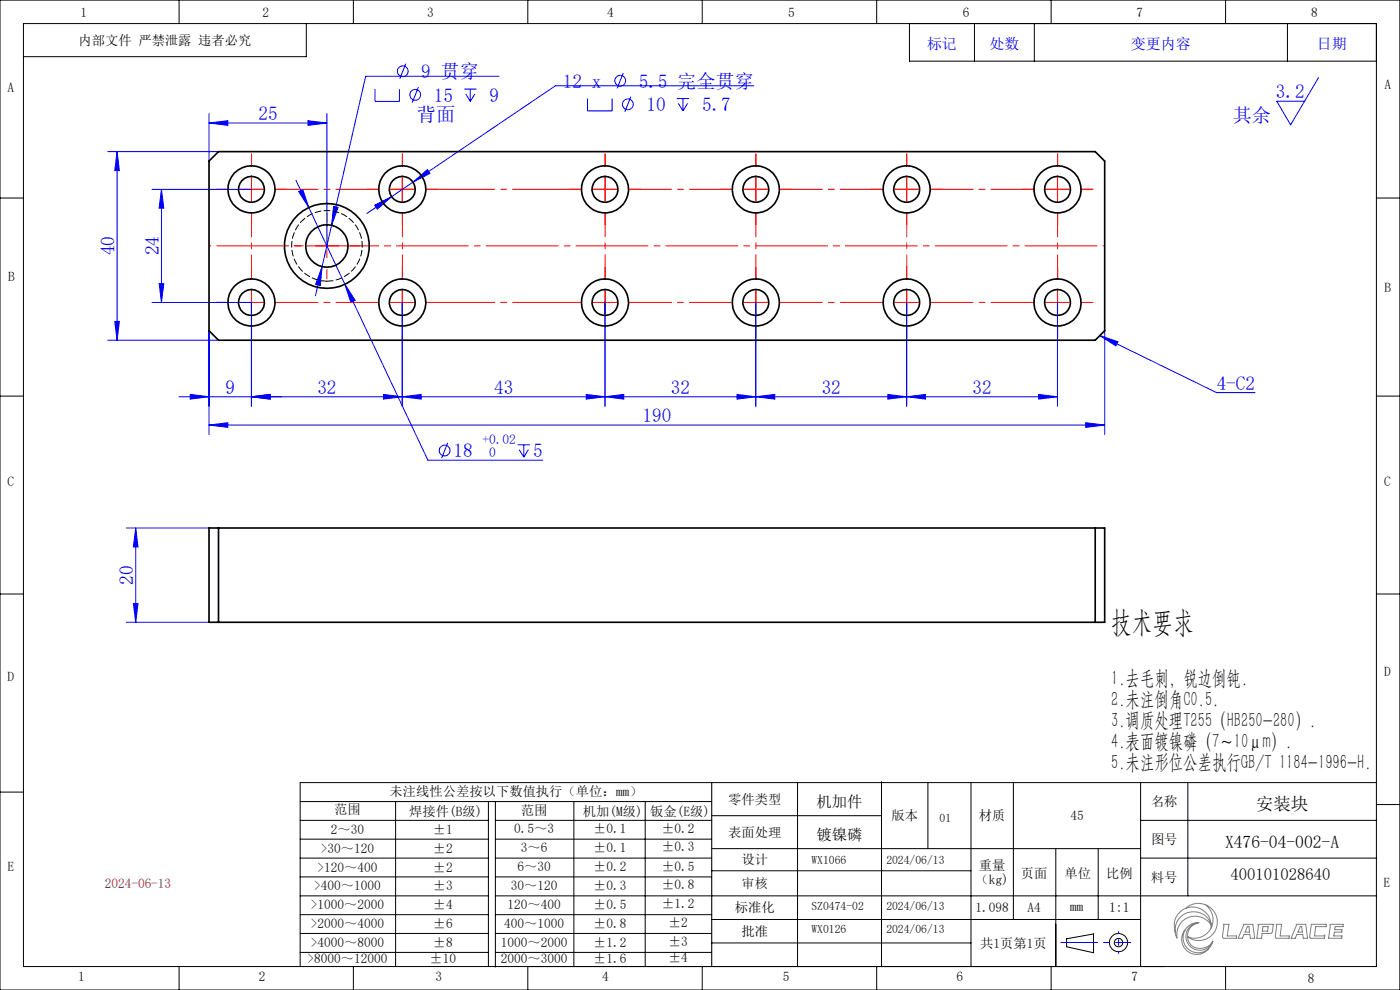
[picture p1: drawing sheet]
<svg xmlns="http://www.w3.org/2000/svg" width="297mm" height="210mm" viewBox="0 0 297 210" stroke-linecap="round" stroke-linejoin="round" font-family="sans-serif">
<g fill="none" stroke="#00f" stroke-width=".21">
<path d="M79.6 18.9v2.6h5.1v-2.6M86.1 13.5l-1.3 3.2M88.8 18.5l-1.3 3.3M98.5 18.9h2.6M98.8 19.9l1 1.6M99.8 18.9v2.6M100.8 19.9l-1 1.6M105.9 16.2h-28.3l-10.7 46.6M132.2 15.5l-1.3 3.3M159.9 18.2h-42.1l-30.2 20.4M279.7 16.5l-5.9 10-2.9-5h5.9M22.9 32.2h23.5"/>
<path d="M24.8 32.2v40M24.8 32.2l.5 4h-1zM44.3 26.1l4-.5v1zM44.3 24.1v10.1M44.3 26.1h25.1M62.8 38.3l2.7 5.7M65.3 25.6l4.1 .5-4.1 .5zM69.4 24.1v28.1M87.6 38.6l3.1-2.6 .5 .8zM87.6 38.6l-9.8 6.7M124.6 20.9v2.6h5.3v-2.6M133.8 20.5l-1.3 3.3"/>
<path d="M143.6 20.9h2.6M143.9 21.9l1 1.6M144.9 20.9v2.6M145.9 21.9l-1 1.6M32.2 40.2h21.1M34.3 40.2l.4 4h-.9zM34.3 40.2v24M63.4 40.6l.8-.4 1.3 3.8zM65.5 44l7.7 16.3M68.3 56.5l-.4 4.1-.9-.2zM70.8 43.8l.9 .2-1.4 3.8zM79.5 43.5l3.6-1.8-3.1 2.7z"/>
<path d="M22.9 72.2h23.5M24.3 68.2h1l-.5 4zM32.2 64.2h21.1v22M33.8 60.2h.9l-.4 4zM44.3 70.2v22M73.2 60.3l2.2 3.4-1 .4zM73.2 60.3l17.6 37.3h24.3M85.3 64.2v22M128.3 64.2v22M160.3 64.2v22M192.3 64.2v22M224.3 64.2v22"/>
<path d="M233.3 71.2l3.9 1.3-.5 .9zM233.3 71.2l24.8 12.1h8.1M234.4 70.2v22M38 84.2h186.3M40.4 83.7l3.9 .5-3.9 .5zM44.3 90.2l4-.5v1zM44.3 90.2h190.1M53.3 84.2l4-.5v1zM81.4 83.7l3.9 .5-3.9 .5zM85.3 84.2l4.1-.5v1zM95 93.9l-1.3 3.3M109.8 94.4h2.6"/>
<path d="M110.1 95.4l1 1.6M111.1 94.4v2.6M112.1 95.4l-1 1.6M124.4 83.7l3.9 .5-3.9 .5zM128.3 84.2l4-.5v1zM156.4 83.7l3.9 .5-3.9 .5zM160.3 84.2l4.1-.5v1zM188.3 83.7l4 .5-4 .5zM192.3 84.2l4.1-.5v1zM220.3 83.7l4 .5-4 .5zM230.3 89.7l4.1 .5-4.1 .5zM26.8 112h17.5"/>
<path d="M28.8 112l.5 4h-1zM28.8 112v20M26.8 132h17.5M28.3 128h1l-.5 4z"/>
<circle cx="85.4" cy="15.1" r="1.14"/>
<circle cx="131.6" cy="17.1" r="1.15"/>
<circle cx="88.1" cy="20.1" r="1.14"/>
<circle cx="133.2" cy="22.1" r="1.15"/>
<circle cx="94.3" cy="95.6" r="1.14"/>
</g>
<g fill="none" stroke="#000" stroke-width=".21">
<path d="M0 0h297v210h-297zM5 5h287v200h-287zM38 0v5M65 5v7h-60M75 0v5M112 0v5M149 0v5M186 0v5M192.9 5v8h99.1M206.7 5v8M219.4 5v8M223 0v5"/>
<path d="M260 0v5M273.1 5v8M0 42h5M292 42h5M0 84h5M292 84h5M0 126h5M292 126h5M0 168h5M63.7 174h39.9M63.7 178h39.9M63.7 170h87.3"/>
<path d="M83.9 170v35M103.6 170v35M105.1 174h45.9M105.1 178h45.9M105.1 170v35.1M121.7 170v35M136.9 170v35M151 173h36M151 166v39M169.2 166v39M187 165.8v39.2M196.8 166v14"/>
<path d="M206 166v39M215 166v29M242 174h50M242 166v39M252 166v24M292 166h-228.3v39M292 170.7h5M63.7 182h39.9M63.7 186h39.9M63.7 190h39.9M63.7 194h39.9M63.7 198h39.9"/>
<path d="M105.1 182h45.9M105.1 186h45.9M105.1 190h186.9M105.1 194h45.9M105.1 198h45.9M151 180h91M151 184.7h55M151 195h91M224 180v25M226.3 199.1l5.7-1v4l-5.7-1.3zM233 180v15M242 182h50"/>
<path d="M38 205v5M63.7 202h39.9M75 205v5M105.1 202h45.9M112 205v5M149 205v5M151 200h55M186 205v5M223 205v5M260 205v5"/>
<circle cx="237.3" cy="199.9" r="1.92"/>
<circle cx="237.3" cy="199.9" r=".89"/>
</g>
<g fill="none" stroke="#808080" stroke-width=".21">
<path d="M251.5 197.1a3.2 3.2 0 0 0 .3 4.6 3.2 3.2 0 0 0 4.6-.5M254.4 195.7a3.2 3.2 0 0 0-3.4 2.8 3.2 3.2 0 0 0 2.7 3.6 3.2 3.2 0 0 0 3.6-2.5M254.4 195.7a2.77 2.77 0 0 0-2.4 3.7 2.77 2.77 0 0 0 4.2 1.4l.8-.6 .3-.6M254.4 195.7a2.93 2.93 0 0 0-2.2 4.7 2.93 2.93 0 0 0 5.1-.8M255.8 191.9a3.9 3.9 0 0 1 1 5.1 3.9 3.9 0 0 1-4.8 1.7 3.9 3.9 0 0 0 5.3-.7 3.9 3.9 0 0 0-.3-5.4 3.9 3.9 0 0 0-5.4 0M256.9 196.3a3.9 3.9 0 0 0-4.8-1.7 3.9 3.9 0 0 0-2.4 4.4l-.3-.9a4.3 4.3 0 0 1 1.4-5 4 4 0 0 1 4.3-.1 4 4 0 0 1 1.8 3.9M256.9 196a3.9 3.9 0 0 0-4.6-2.5 3.9 3.9 0 0 0-3 4.4M259.5 196.1h1.2l-.4 2.4h2v.5h-2.6a.39 .39 0 0 1-.3-.6l.2-2.1zM263.7 196.1h2.1l.4 2.9h-.9l-.2-.8h-1.2l-.3 .8h-.9l1.1-2.7zM264.6 196.6h.4l.1 1.1h-1zM266.8 196.1h3.3l-.2 1.7-.3 .2h-1.8l-.2 1h-1l.4-2.7zM267.9 196.6h1.1l-.1 .9h-1.1z"/>
<path d="M270.7 196.1h1.2l-.3 2.4h1.9v.5h-2.6a.39 .39 0 0 1-.3-.6l.2-2.1zM275 196.1h2l.4 2.9h-.9l-.1-.8h-1.3l-.3 .8h-.9l1.2-2.8zM275.9 196.6h.3l.1 1.1h-1zM278.2 196.1h3.2l-.1 .5h-2.2l-.2 1.9h1.9l.3-.2-.1 .7-3.1-.1zM284.9 196.6v-.5h-2.7l-.4 2.9h2.9v-.5h-1.7l.1-.8h1.6v-.5M284.9 196.6h-1.7l-.1 .6h1.6"/>
</g>
<path d="M234.4 52.2h-190" fill="none" stroke="#f00" stroke-width=".21" stroke-dasharray="15.2 1.3 1.3 1.3" stroke-dashoffset="-1.7"/>
<g fill="none" stroke="#f00" stroke-width=".21" stroke-dasharray="15.2 1.3 1.3 1.3">
<path d="M53.4 35.2v-2.5M85.4 35.2v-2.5M128.4 35.2v-2.5M160.4 35.2v-2.5M192.4 35.2v-2.5M224.4 35.2v-2.5M48.4 40.2h-2.5M53.4 59.2v-2.5M53.4 45.2v2.5M53.4 40.2h-2.5M53.4 40.2v2.5M53.4 40.2h2.5"/>
<path d="M53.4 40.2v-2.5M58.4 40.2h2.5M64.4 52.2h-2M69.4 57.2v2M69.4 47.2v-2M74.4 52.2h2M80.4 40.2h-2.5M85.4 59.2v-2.5M85.4 45.2v2.5M85.4 40.2h-2.5M85.4 40.2v2.5M85.4 40.2h2.5"/>
<path d="M85.4 40.2v-2.5M90.4 40.2h2.5M123.4 40.2h-2.5M128.4 59.2v-2.5M128.4 45.2v2.5M128.4 40.2h-2.5M128.4 40.2v2.5M128.4 40.2h2.5M128.4 40.2v-2.5M133.4 40.2h2.5M155.4 40.2h-2.5M160.4 59.2v-2.5"/>
<path d="M160.4 45.2v2.5M160.4 40.2h-2.5M160.4 40.2v2.5M160.4 40.2h2.5M160.4 40.2v-2.5M165.4 40.2h2.5M187.4 40.2h-2.5M192.4 59.2v-2.5M192.4 45.2v2.5M192.4 40.2h-2.5M192.4 40.2v2.5M192.4 40.2h2.5"/>
<path d="M192.4 40.2v-2.5M197.4 40.2h2.5M219.4 40.2h-2.5M224.4 59.2v-2.5M224.4 45.2v2.5M224.4 40.2h-2.5M224.4 40.2v2.5M224.4 40.2h2.5M224.4 40.2v-2.5M229.4 40.2h2.5M48.4 64.2h-2.5M53.4 69.2v2.5"/>
<path d="M58.4 64.2h2.5M80.4 64.2h-2.5M85.4 69.2v2.5M85.4 64.2h-2.5M85.4 64.2v2.5M85.4 64.2h2.5M85.4 64.2v-2.5M90.4 64.2h2.5M123.4 64.2h-2.5M128.4 69.2v2.5M128.4 64.2h-2.5M128.4 64.2v2.5"/>
<path d="M128.4 64.2h2.5M128.4 64.2v-2.5M128.4 69.2v.2M133.4 64.2h2.5M155.4 64.2h-2.5M160.4 69.2v2.5M160.4 64.2h-2.5M160.4 64.2v2.5M160.4 64.2h2.5M160.4 64.2v-2.5M165.4 64.2h2.5M187.4 64.2h-2.5"/>
<path d="M192.4 69.2v2.5M192.4 64.2h-2.5M192.4 64.2v2.5M192.4 64.2h2.5M192.4 64.2v-2.5M197.4 64.2h2.5M219.4 64.2h-2.5M224.4 69.2v2.5M224.4 64.2h-2.5M224.4 64.2v2.5M224.4 64.2h2.5M224.4 64.2v-2.5"/>
<path d="M229.4 64.2h2.5"/>
</g>
<path d="M53.4 59.2v-14M85.4 59.2v-14M128.4 59.2v-14M160.4 59.2v-14M192.4 59.2v-14M224.4 59.2v-14" fill="none" stroke="#f00" stroke-width=".21" stroke-dasharray="15.2 1.3 1.3 1.3" stroke-dashoffset="10.1"/>
<path d="M80.4 40.2h-22M155.4 40.2h-22M187.4 40.2h-22M219.4 40.2h-22M80.4 64.2h-22M155.4 64.2h-22M187.4 64.2h-22M219.4 64.2h-22" fill="none" stroke="#f00" stroke-width=".21" stroke-dasharray="15.2 1.3 1.3 1.3" stroke-dashoffset="6.1"/>
<path d="M123.4 40.2h-33M123.4 64.2h-33" fill="none" stroke="#f00" stroke-width=".21" stroke-dasharray="15.2 1.3 1.3 1.3" stroke-dashoffset=".6"/>
<g fill="none" stroke="#f00" stroke-width=".21">
<path d="M53.3 37.7v5M85.3 37.7v5M128.3 37.7v5M160.3 37.7v5M192.3 37.7v5M224.3 37.7v5M50.8 40.2h5M66.9 52.2h4.9M69.4 49.7v5M82.8 40.2h5M125.8 40.2h5M157.8 40.2h5"/>
<path d="M189.8 40.2h5M221.8 40.2h5M50.8 64.2h5M53.3 61.7v5M82.8 64.2h5M85.3 61.7v5M125.8 64.2h5M128.3 61.7v5M157.8 64.2h5M160.3 61.7v5M189.8 64.2h5M192.3 61.7v5"/>
<path d="M221.8 64.2h5M224.3 61.7v5"/>
</g>
<path d="M225 199.9h14.9" fill="none" stroke="#00f" stroke-width=".21" stroke-dasharray="15.2 1.3 1.3 1.3" stroke-dashoffset="7.4"/>
<path d="M237.3 202.2v-4.6" fill="none" stroke="#00f" stroke-width=".21" stroke-dasharray="15.2 1.3 1.3 1.3" stroke-dashoffset="14.8"/>
<g fill="#00f">
<path d="M79.5 43.5l.5 .9 3.1-2.7zM87.6 38.6l3.6-1.8-.5-.8zM233.3 71.2l3.9 1.3-.5 .9zM68.3 56.5l-1.3 3.9 .9 .2zM70.8 43.8l-.5 4 1.4-3.8zM63.4 40.6l2.1 3.4-1.3-3.8zM73.2 60.3l1.2 3.8 1-.4z"/>
<path d="M85.3 84.2l4.1-.5v1zM124.4 83.7l3.9 .5-3.9 .5z"/>
<path d="M192.3 84.2l4.1-.5v1zM220.3 83.7l4 .5-4 .5z"/>
<path d="M128.3 84.2l4-.5v1zM156.4 83.7l3.9 .5-3.9 .5z"/>
<path d="M40.4 83.7l3.9 .5-3.9 .5zM53.3 84.2l4-.5v1zM44.3 90.2l4-.5v1zM230.3 89.7l4.1 .5-4.1 .5zM44.3 26.1l4-.5v1zM65.3 25.6l4.1 .5-4.1 .5z"/>
<path d="M160.3 84.2l4.1-.5v1zM188.3 83.7l4 .5-4 .5z"/>
<path d="M53.3 84.2l4-.5v1zM81.4 83.7l3.9 .5-3.9 .5z"/>
<path d="M28.3 128h1l-.5 4zM28.8 112l.5 4h-1z"/>
<path d="M33.8 60.2h.9l-.4 4zM34.3 40.2l.4 4h-.9z"/>
<path d="M24.3 68.2h1l-.5 4zM24.8 32.2l.5 4h-1z"/>
</g>
<g fill="none" stroke="#000" stroke-width=".35">
<path d="M44.3 34.2l2.1-2h185.9l2.1 2v36l-2.1 2h-185.9l-2.1-2zM44.3 112h190.1v20h-190.1zM46.4 112v20M232.3 112v20"/>
<circle cx="53.4" cy="40.2" r="5"/>
<circle cx="53.4" cy="40.2" r="2.75"/>
<circle cx="69.3" cy="52.2" r="4.5"/>
<circle cx="69.4" cy="52.2" r="9"/>
<circle cx="85.3" cy="40.2" r="5"/>
<circle cx="85.4" cy="40.2" r="2.75"/>
<circle cx="128.4" cy="40.2" r="5"/>
<circle cx="128.4" cy="40.2" r="2.75"/>
<circle cx="160.3" cy="40.2" r="5"/>
<circle cx="160.4" cy="40.2" r="2.75"/>
<circle cx="192.3" cy="40.2" r="5"/>
<circle cx="192.3" cy="40.2" r="2.75"/>
<circle cx="224.3" cy="40.2" r="5"/>
<circle cx="224.3" cy="40.2" r="2.75"/>
<circle cx="53.3" cy="64.2" r="5"/>
<circle cx="53.4" cy="64.2" r="2.75"/>
<circle cx="85.3" cy="64.2" r="5"/>
<circle cx="85.4" cy="64.2" r="2.75"/>
<circle cx="128.3" cy="64.2" r="5"/>
<circle cx="128.4" cy="64.2" r="2.75"/>
<circle cx="160.3" cy="64.2" r="5"/>
<circle cx="160.4" cy="64.2" r="2.75"/>
<circle cx="192.3" cy="64.2" r="5"/>
<circle cx="192.3" cy="64.2" r="2.75"/>
<circle cx="224.3" cy="64.2" r="5"/>
<circle cx="224.3" cy="64.2" r="2.75"/>
</g>
<path d="M69.4 59.7a7.5 7.5 0 0 1-6.7-10.9 7.5 7.5 0 0 1 12.7-1.1 7.5 7.5 0 0 1-4.8 11.8l-1.2 .2" fill="none" stroke="#000" stroke-width=".21" stroke-dasharray="1.3 .6"/>
<text font-size="6.3" x="235.7" y="134.1">技术要求</text>
<g font-size="4.4">
<text x="235.7" y="145.2">1.去毛刺，锐边倒钝.</text>
<text x="235.7" y="149.7">2.未注倒角C0.5.</text>
<text x="235.7" y="154.2">3.调质处理T255（HB250-280）.</text>
<text x="235.7" y="158.7">4.表面镀镍磷（7～10μm）.</text>
<text x="235.7" y="163.2">5.未注形位公差执行GB/T 1184-1996-H.</text>
</g>
<g font-size="4.1" fill="#00f">
<text x="89.4" y="16.6">9 贯穿</text>
<text x="92" y="21.6">15</text>
<text x="103.8" y="21.6">9</text>
<text x="119.4" y="18.6">12 x</text>
<text x="135.5" y="18.6">5.5 完全贯穿</text>
<text x="137.1" y="23.6">10</text>
<text x="148.9" y="23.6">5.7</text>
<text x="270.7" y="20.9">3.2</text>
<text x="54.8" y="25.5">25</text>
<text x="88.5" y="25.6">背面</text>
<text x="261.5" y="25.9">其余</text>
<text x="24.3" y="54.2" transform="rotate(-90 24.3 54.2)">40</text>
<text x="33.7" y="54.2" transform="rotate(-90 33.7 54.2)">24</text>
<text x="47.8" y="83.6">9</text>
<text x="67.3" y="83.6">32</text>
<text x="104.8" y="83.6">43</text>
<text x="142.3" y="83.6">32</text>
<text x="174.3" y="83.6">32</text>
<text x="206.3" y="83.6">32</text>
<text x="258.1" y="82.7">4-C2</text>
<text x="136.3" y="89.6">190</text>
<text x="96.2" y="97">18</text>
<text x="113.1" y="97">5</text>
<text x="28.2" y="124" transform="rotate(-90 28.2 124)">20</text>
</g>
<g font-size="3.7">
<text x="266.4" y="171.8">安装块</text>
<text x="259.9" y="179.8">X476-04-002-A</text>
</g>
<text font-size="3.5" x="261.1" y="186.6">400101028640</text>
<g font-size="3.3">
<text x="173.2" y="171.2">机加件</text>
<text x="173.2" y="178.2">镀镍磷</text>
</g>
<g font-size="3.2" fill="#00f">
<text x="196.7" y="10.3">标记</text>
<text x="209.9" y="10.3">处数</text>
<text x="239.9" y="10.3">变更内容</text>
<text x="279.4" y="10.3">日期</text>
</g>
<g font-size="2.9" fill="#00f">
<text x="102.3" y="94.2">+0.02</text>
<text x="103.8" y="97">0</text>
</g>
<text font-size="2.9" x="235.3" y="193.4">1:1</text>
<g font-size="2.8">
<text x="17.1" y="3.7">1</text>
<text x="55.7" y="3.7">2</text>
<text x="90.6" y="3.7">3</text>
<text x="128.8" y="3.7">4</text>
<text x="167.2" y="3.7">5</text>
<text x="204.2" y="3.7">6</text>
<text x="241.1" y="3.7">7</text>
<text x="278.2" y="3.7">8</text>
<text x="16.7" y="9.5">内部文件 严禁泄露 违者必究</text>
<text x="1.6" y="19.4">A</text>
<text x="293.7" y="18.9">A</text>
<text x="1.7" y="59.6">B</text>
<text x="293.7" y="61.8">B</text>
<text x="1.6" y="103">C</text>
<text x="293.6" y="103.1">C</text>
<text x="293.6" y="143.3">D</text>
<text x="1.6" y="144.5">D</text>
<text x="70.9" y="172.7">范围</text>
<text x="82.7" y="168.9">未注线性公差按以下数值执行（单位：mm）</text>
<text x="86.8" y="173.1">焊接件(B级)</text>
<text x="110.5" y="172.8">范围</text>
<text x="123.7" y="173">机加(M级)</text>
<text x="137.9" y="173">钣金(E级)</text>
<text x="154.5" y="170.5">零件类型</text>
<text x="244.2" y="171">名称</text>
<text x="70.2" y="176.9">2～30</text>
<text x="91.8" y="176.9">±1</text>
<text x="109.1" y="176.8">0.5～3</text>
<text x="125.9" y="176.7">±0.1</text>
<text x="140.3" y="176.6">±0.2</text>
<text x="154.5" y="177.5">表面处理</text>
<text x="189.1" y="174">版本</text>
<text x="207.7" y="174">材质</text>
<text x="227.1" y="174">45</text>
<text x="244.2" y="179">图号</text>
<text x="1.6" y="184.8">E</text>
<text x="67.4" y="184.9">&gt;120～400</text>
<text x="68.1" y="180.9">&gt;30～120</text>
<text x="91.8" y="184.9">±2</text>
<text x="91.8" y="180.9">±2</text>
<text x="109.8" y="184.8">6～30</text>
<text x="110.5" y="180.8">3～6</text>
<text x="125.9" y="180.8">±0.1</text>
<text x="125.9" y="184.8">±0.2</text>
<text x="140.3" y="180.6">±0.3</text>
<text x="140.3" y="184.7">±0.5</text>
<text x="157.3" y="183.3">设计</text>
<text x="207.7" y="184.6">重量</text>
<text x="66.7" y="188.9">&gt;400～1000</text>
<text x="91.8" y="188.9">±3</text>
<text x="108.4" y="188.8">30～120</text>
<text x="125.9" y="188.7">±0.3</text>
<text x="140.3" y="188.6">±0.8</text>
<text x="157.3" y="188.3">审核</text>
<text x="207" y="187.4">（kg)</text>
<text x="216.5" y="186.3">页面</text>
<text x="225.8" y="186.3">单位</text>
<text x="234.7" y="186.2">比例</text>
<text x="244.2" y="187">料号</text>
<text x="293.5" y="188.2">E</text>
<text x="66" y="192.9">&gt;1000～2000</text>
<text x="66" y="196.9">&gt;2000～4000</text>
<text x="91.8" y="196.9">±6</text>
<text x="91.8" y="192.9">±4</text>
<text x="107" y="196.8">400～1000</text>
<text x="107.7" y="192.8">120～400</text>
<text x="125.9" y="192.7">±0.5</text>
<text x="125.9" y="196.8">±0.8</text>
<text x="140.3" y="192.6">±1.2</text>
<text x="141.7" y="196.7">±2</text>
<text x="155.9" y="193.5">标准化</text>
<text x="207" y="193.5">1.098</text>
<text x="218" y="193.5">A4</text>
<text x="227" y="193.2">mm</text>
<text x="66" y="200.9">&gt;4000～8000</text>
<text x="91.8" y="200.9">±8</text>
<text x="106.3" y="200.8">1000～2000</text>
<text x="125.9" y="200.8">±1.2</text>
<text x="141.7" y="200.7">±3</text>
<text x="157.3" y="198.5">批准</text>
<text x="207.9" y="201">共1页第1页</text>
<text x="16.6" y="208.2">1</text>
<text x="54.9" y="208.2">2</text>
<text x="65.3" y="204.4">&gt;8000～12000</text>
<text x="91.1" y="204.4">±10</text>
<text x="92.4" y="208.2">3</text>
<text x="106.3" y="204.3">2000～3000</text>
<text x="125.9" y="204.3">±1.6</text>
<text x="127.8" y="208.2">4</text>
<text x="141.7" y="204.2">±4</text>
<text x="166" y="208.2">5</text>
<text x="202.9" y="208.2">6</text>
<text x="240" y="208.2">7</text>
<text x="277.4" y="208.5">8</text>
</g>
<text font-size="2.8" fill="#8b0000" x="22.2" y="188.4">2024-06-13</text>
<g font-size="2.5">
<text x="199.3" y="174.4">01</text>
<text x="172.2" y="183.2">WX1066</text>
<text x="188" y="183.2">2024/06/13</text>
<text x="172.2" y="193.1">SZ0474-02</text>
<text x="188" y="193.1">2024/06/13</text>
<text x="172.2" y="198">WX0126</text>
<text x="188" y="198">2024/06/13</text>
</g>
</svg>
